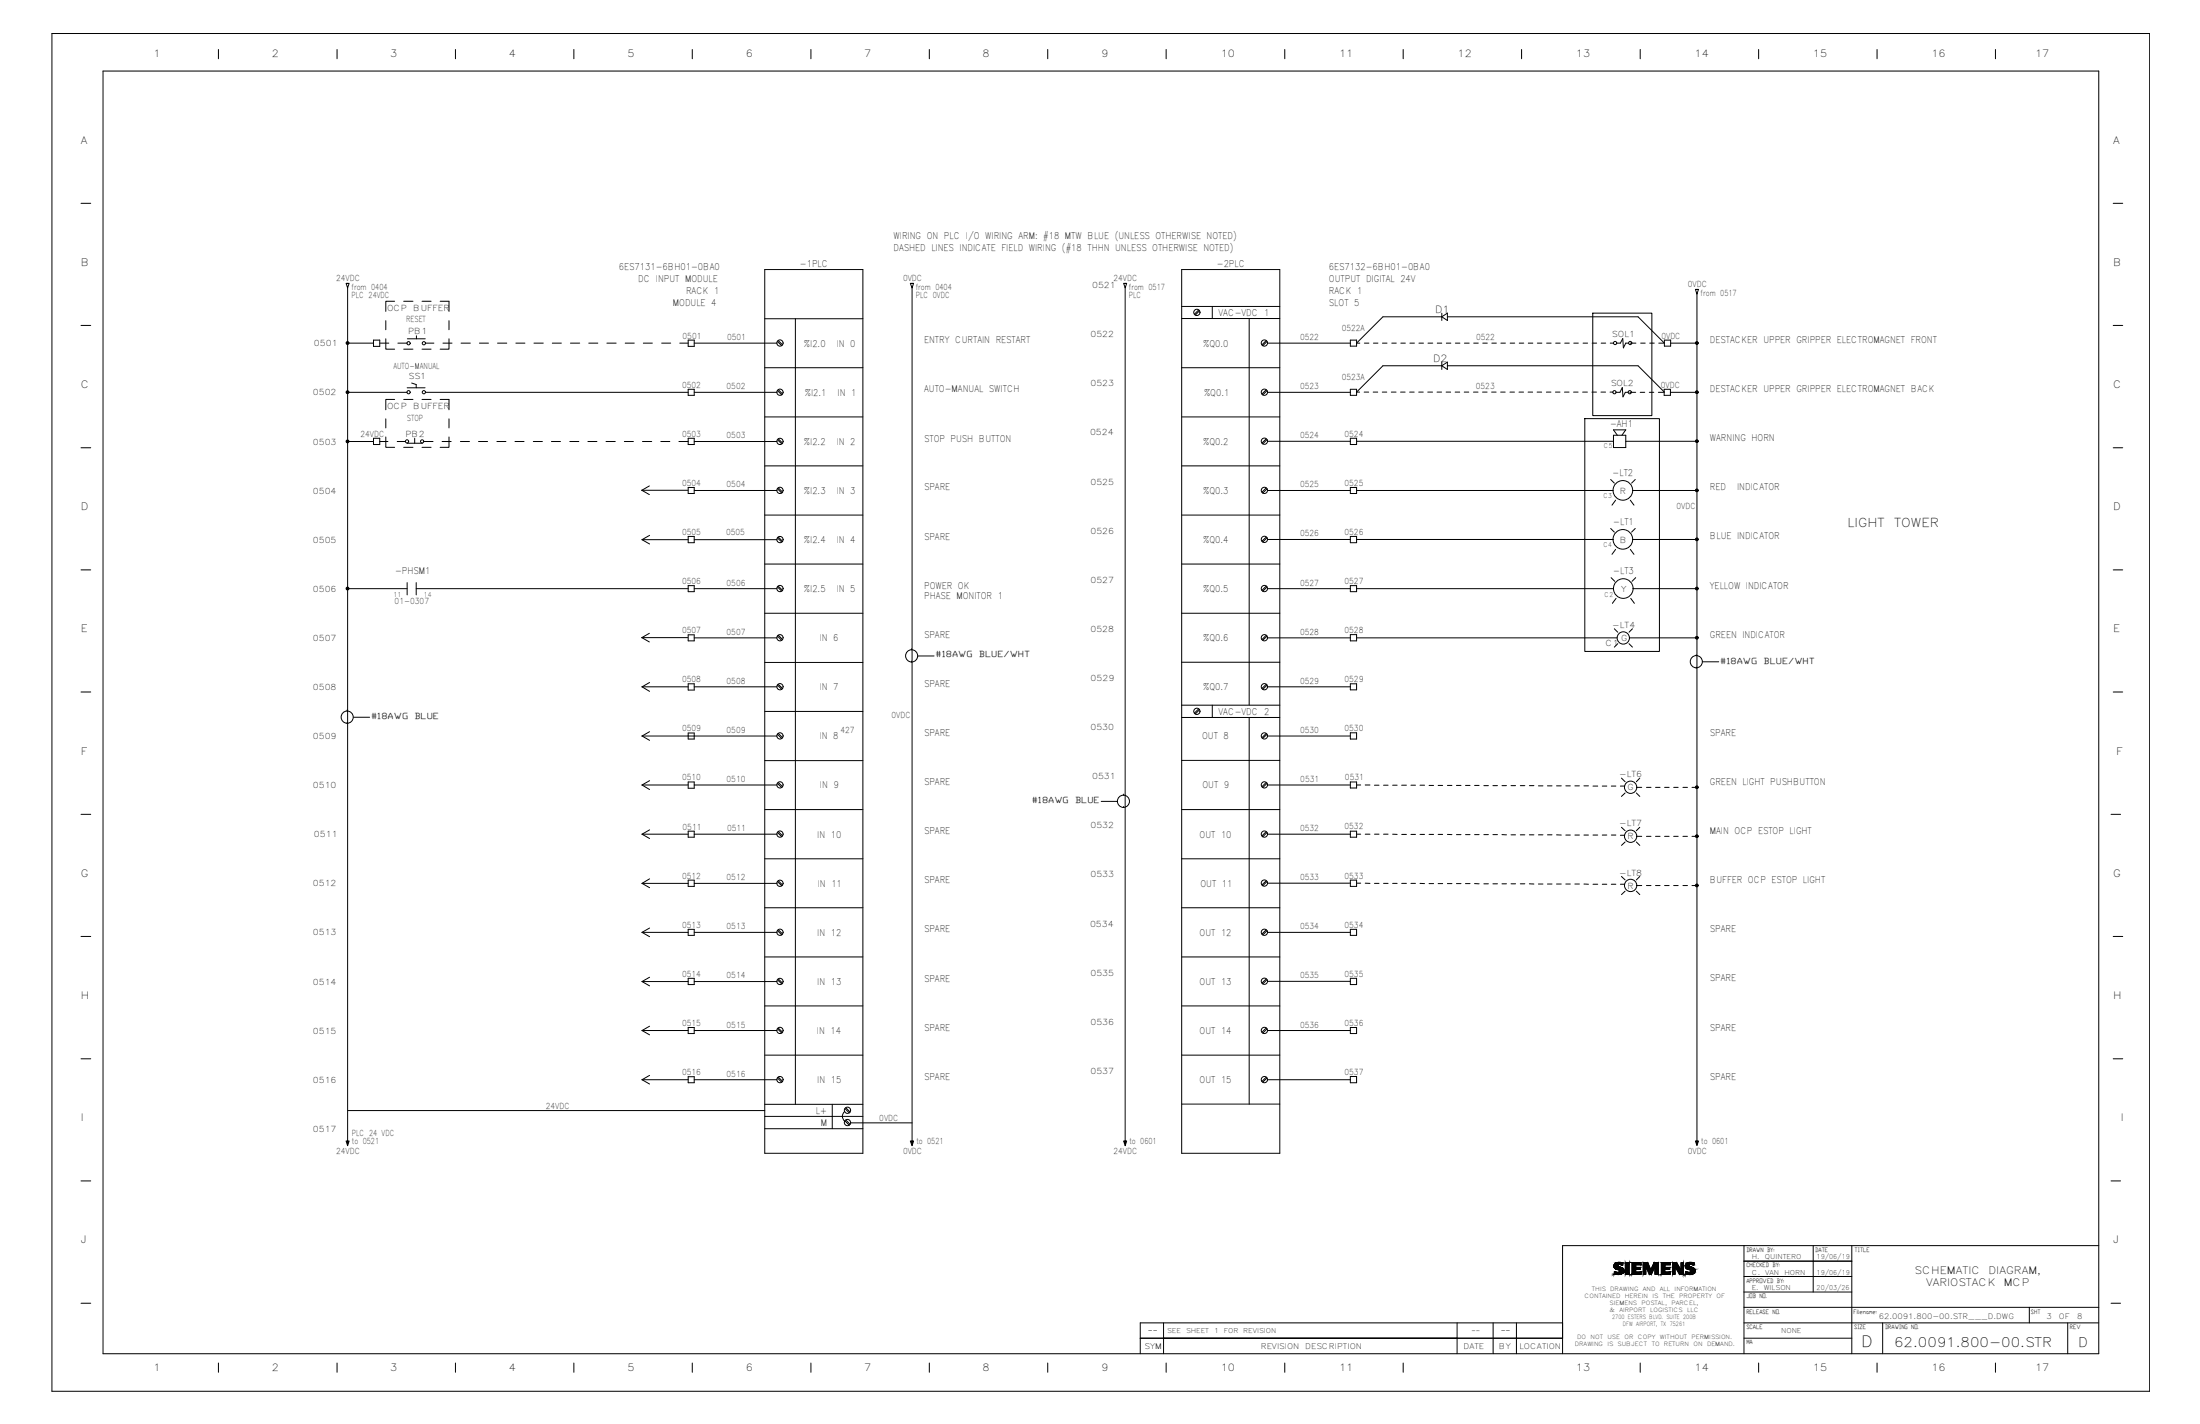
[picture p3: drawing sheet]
<svg xmlns="http://www.w3.org/2000/svg" width="432mm" height="279mm" viewBox="0 0 432 279" stroke-linecap="round" stroke-linejoin="round" font-family="sans-serif">
<!-- layer: SCHEMATIC -->
<g fill="none" stroke="#000" stroke-width=".2">
<path d="M67.9 55.6h.6l-.3 .9zM68.2 56.5v167.4M77.5 59.1h-1.8v2M79.2 59.1h1.9M82.8 59.1h1.8M86.4 59.1h1.7v2M178.7 55.6h.6l-.3 .9zM179 56.5v167.4M220.5 55.6h.6l-.3 .9zM220.8 56.5v167.4M332.8 56.8h.6l-.3 .9zM333.1 57.7v166.2"/>
<path d="M68.2 67.3h5.1M68.2 77h11.7M73.3 66.7h1.2v1.3h-1.2zM74.5 67.3h1.8M75.7 66.5v2h1.8M75.7 62.9v1.8M77.5 78.4h-1.8v2M78.1 67.3h1.8M79.2 68.5h1.9M79.2 78.4h1.9M79.9 76.1h3.5M80 66.5h3.5"/>
<path d="M80.8 75.2l.9 .3v.6M81.7 65.9v.6M82.8 68.5h1.8M82.8 78.4h1.8M83.5 67.3h1.7M83.5 77h51.6M86.4 78.4h1.7v2M86.9 67.3h1.8M88.1 66.5v2h-1.7M88.1 62.9v1.8M90.5 67.3h1.8M94.1 67.3h1.8"/>
<path d="M97.6 67.3h1.9M101.2 67.3h1.8M104.8 67.3h1.8M108.4 67.3h1.8M112 67.3h1.8M115.6 67.3h1.7M119.1 67.3h1.8M122.7 67.3h1.8M126.3 67.3h1.7M129.9 67.3h1.7M133.4 67.3h1.7M135.1 66.7h1.2v1.3h-1.2z"/>
<path d="M135.1 76.4h1.2v1.2h-1.2zM136.3 67.3h16.2M136.3 77h16.2M248.8 67.3h16.2M248.8 77h16.2M265 66.7h1.3v1.2h-1.3zM265 76.4h1.3v1.2h-1.3zM267.7 76.9h.9M267.8 67.3h.9M269.5 76.9h.9M269.6 67.3h.9M271.3 76.9h.9"/>
<path d="M271.3 67.3h.9M273.1 76.9h.9M273.2 67.3h.9M274.9 76.9h.9M274.9 67.3h.9M276.7 76.9h.9M276.7 67.3h.9M278.5 76.9h.8M278.5 67.3h.9M280.2 76.9h1M280.3 67.3h.9M282.1 76.9h.8"/>
<path d="M282.1 67.3h.9M283 62.2h-11.6l-5.1 5.1h.6M283 71.8h-11.6l-5.1 5.1h.6M283 62.2l1.1-.8v1.5zM283 71.8l1.1-.8v1.5zM283 61.4v1.5M283 71v1.5M283.8 76.9h.9M283.9 67.3h.9M284.1 62.2h37.4l5.2 5.1h-1.1M284.1 71.8h37.4l5.2 5.1M285.6 76.9h.9"/>
<path d="M285.7 67.3h.8M287.4 76.9h.9M287.4 67.3h1M289.2 76.9h.9M289.2 67.3h.9M291 76.9h.9M291 67.3h.9M292.8 76.9h.9M292.8 67.3h.9M294.5 76.9h.9M294.6 67.3h.9M296.4 76.9h.9"/>
<path d="M296.4 67.3h.9M298.1 76.9h.9M298.2 67.3h.9M299.9 76.9h.9M300 67.3h.8M301.7 76.9h.9M301.7 67.3h.9M303.5 76.9h.9M303.6 67.3h.8M305.3 76.9h.9M305.3 67.3h.9M307.1 76.9h.9"/>
<path d="M307.1 67.3h.9M308.8 76.9h.9M308.9 67.3h.9M310.6 76.9h1M310.7 67.3h.9M312.4 76.9h.9M312.5 67.3h.9M312.6 61.4h11.6v20.1h-11.6zM314.2 76.9h.9M314.3 67.3h.9M316 76.9h.6M316 67.3h.7"/>
<path d="M317.2 77h.8l.4-1 .1 1.9 .5-.9h.6M317.3 67.3h.7l.5-.9 .1 1.9 .5-1h.6M319.9 77h1.1M320 67.3h1.1M321.9 77h.9M322 67.3h.9M323.7 77h.9M323.8 67.3h.9M325.5 77h1.1M326.6 76.4h1.3v1.2h-1.3zM326.7 66.7h1.2v1.2h-1.2zM327.9 77h5.2"/>
<path d="M327.9 67.3h5.2M68.2 86.6h5.1M73.3 86h1.2v1.2h-1.2zM74.5 86.6h1.6M75.7 85.7v2.1h1.8M75.7 82.2v1.8M78 86.6h1.6M79.2 87.8h1.9M79.9 87h3M81.4 86v1M82.8 87.8h1.8M83.2 86.6h1.8"/>
<path d="M86.8 86.6h1.7M88.1 85.7v2.1h-1.7M88.1 82.2v1.8M90.4 86.6h1.7M93.9 86.6h1.8M97.5 86.6h1.8M101.1 86.6h1.8M104.7 86.6h1.8M108.2 86.6h1.8M111.8 86.6h1.8M115.4 86.6h1.8M118.9 86.6h1.9"/>
<path d="M122.5 86.6h1.8M126 96.2h9M126 96.2l1.5 .8M126.1 86.6h1.8M127.5 95.3l-1.5 .9M129.7 86.6h1.8M133.3 86.6h1.8M135.1 86h1.2v1.2h-1.2zM135.1 95.6h1.2v1.2h-1.2zM136.3 86.6h16.2M136.3 96.2h16.2M248.8 86.6h16.2"/>
<path d="M248.8 96.2h16.2M265 86h1.3v1.2h-1.3zM265 95.6h1.3v1.2h-1.3zM266.3 86.6h50.4M266.3 96.2h50.3M311.1 82.1h14.6v45.7h-14.6zM316.1 94.1l.8 .7M316.7 85.4h2.4v2.4h-2.4zM317.1 98.1l-.7 1M317.4 85.4l-.7-1.1h2.4l-.8 1.1M319.1 86.6h14M320 98.1l.7 1"/>
<path d="M320.5 96.2h12.6M321 94.1l-.8 .7M68.2 115.5h11.7M79.9 114.3v2.4M81.7 115.5h53.4M81.7 114.3v2.4M126 105.9h9.1M126 105.9l1.5 .8M127.5 105l-1.5 .9M135.1 105.3h1.2v1.2h-1.2zM135.1 114.9h1.2v1.2h-1.2zM136.3 115.5h16.2"/>
<path d="M136.3 105.9h16.2M248.8 115.5h16.2M248.8 105.8h16.2M265 105.3h1.3v1.2h-1.3zM265 114.9h1.3v1.2h-1.3zM266.3 115.5h50.4M266.3 105.8h50.4M316.1 103.7l.8 .7M316.2 113.3l.7 .8M317.1 107.8l-.7 1M317.2 117.4l-.7 1M320 107.8l.7 1"/>
<path d="M320.1 117.4l.7 1M320.5 115.5h12.6M320.5 105.8h12.6M321 103.7l-.8 .7M321 113.3l-.7 .8M68.1 139.5h.1M126 125.1h9M126 125.1l1.5 .9M126 134.8h9.1M126 134.8l1.5 .9M127.5 124.3l-1.5 .8M127.5 133.9l-1.5 .9"/>
<path d="M135.1 124.6h1.2v1.1h-1.2zM135.1 134.2h1.2v1.2h-1.2zM136.3 125.2h16.2M136.3 134.8h16.2M178.9 127.5h.1M178.9 129.9h.1M180.1 128.7h3.2M248.8 125.2h16.2M248.8 134.8h16.2M265 124.5h1.3v1.2h-1.3zM265 134.2h1.3v1.2h-1.3zM266.3 125.2h51.1"/>
<path d="M316.9 123.4l.6 .7M317.5 126.3l-.6 .7M319.7 126.3l.7 .7M319.8 125.2h13.3M320.4 123.4l-.7 .7M332.9 128.7h.1M332.9 131.1h.1M334.1 129.9h3.2M68.1 141.9h.1M69.4 140.7h3.1M126 144.4h26.5M126 154h9.1"/>
<path d="M126 154l1.5 .9M126 144.4l1.5 .9M127.5 153.2l-1.5 .8M127.5 143.6l-1.5 .8M135.1 143.8h1.2v1.2h-1.2zM135.1 153.4h1.2v1.3h-1.2zM136.3 154h16.2M216.1 157.2h3.3M220.5 156h.1M220.5 158.4h.1M248.8 144.4h16.2M248.8 154h16.2"/>
<path d="M265 143.8h1.3v1.2h-1.3zM265 153.4h1.3v1.2h-1.3zM266.3 154h.8M268 154h.9M269.8 154.1h.9M271.6 154.1h.8M273.3 154.1h.9M275.1 154.1h.9M276.9 154.1h.9M278.7 154.1h.9M280.5 154.1h.9M282.3 154.1h.9"/>
<path d="M284.1 154.1h.9M285.9 154.1h.9M287.6 154.1h.9M289.4 154.1h.9M291.2 154.1h.9M293 154.1h.9M294.8 154.1h.9M296.6 154.1h.9M298.4 154.1h.9M300.2 154.1h.9M301.9 154.2h.9M303.7 154.2h.9"/>
<path d="M305.5 154.2h.9M307.3 154.2h.9M309.1 154.2h.9M310.9 154.2h.9M312.7 154.2h.9M314.5 154.2h.9M316.3 154.2h.8M318 154.2h.9M318.2 152.7l.8 .7M319 155.6l-.8 .7M321.2 155.6l.6 .7M321.3 154.5h.9"/>
<path d="M321.8 152.7l-.6 .7M323.2 154.5h.8M324.9 154.5h.9M326.7 154.5h.9M328.5 154.5h.9M330.3 154.5h.9M332.1 154.5h1M126 163.7h9.1M126 173.3h9.1M126 163.7l1.5 .8M126 173.3l1.5 .9M127.5 162.8l-1.5 .9"/>
<path d="M127.5 172.4l-1.5 .9M135.1 163.1h1.2v1.2h-1.2zM135.1 172.7h1.2v1.2h-1.2zM136.3 163.7h16.2M136.3 173.3h16.2M248.8 163.7h16.2M248.8 173.3h16.2M265 163.1h1.3v1.2h-1.3zM265 172.7h1.3v1.2h-1.3zM266.3 163.7h.8M266.3 173.3h.8M268 163.7h.9"/>
<path d="M268 173.3h.9M269.8 163.7h.9M269.8 173.3h.9M271.6 163.7h.8M271.6 173.3h.8M273.3 173.3h.9M273.3 163.7h.9M275.1 173.3h.9M275.1 163.7h.9M276.9 173.3h.9M276.9 163.7h.9M278.7 163.7h.9"/>
<path d="M278.7 173.3l.9 .1M280.5 163.7h.9M280.5 173.4h.9M282.3 163.7h.9M282.3 173.4h.9M284.1 163.7l.9 .1M284.1 173.4h.9M285.9 163.8h.9M285.9 173.4h.9M287.6 163.8h.9M287.6 173.4h.9M289.4 163.8h.9"/>
<path d="M289.4 173.4h.9M291.2 163.8h.9M291.2 173.4h.9M293 163.8h.9M293 173.4h.9M294.8 163.8h.9M294.8 173.4h.9M296.6 163.8h.9M296.6 173.4h.9M298.4 163.8h.9M298.4 173.4h.9M300.2 163.8h.9"/>
<path d="M300.2 173.4l.9 .1M301.9 163.8h.9M301.9 173.5h.9M303.7 163.8h.9M303.7 173.5h.9M305.5 163.8h.9M305.5 173.5h.9M307.3 163.8h.9M307.3 173.5h.9M309.1 163.8h.9M309.1 173.5h.9M310.9 163.8h.9"/>
<path d="M310.9 173.5h.9M312.7 163.8h.9M312.7 173.5h.9M314.5 163.8h.9M314.5 173.5h.9M316.3 163.8h.8M316.3 173.5h.8M318 163.9h.9M318 173.5h.9M318.2 162.3l.8 .7M318.2 172l.8 .6M319 165.2l-.8 .7"/>
<path d="M319 174.9l-.8 .6M321.2 165.2l.6 .7M321.2 174.9l.6 .6M321.3 164.1h.9M321.3 173.8h.9M321.8 162.3l-.6 .7M321.8 172l-.6 .6M323.2 164.1h.8M323.2 173.8h.8M324.9 164.1h.9M324.9 173.8h.9M326.7 164.1h.9"/>
<path d="M326.7 173.8h.9M328.5 164.1h.9M328.5 173.8h.9M330.3 164.1h.9M330.3 173.8h.9M332.1 164.1h1M332.1 173.8h1M126 182.9h9.1M126 192.6h9.1M126 182.9l1.5 .9M126 192.6l1.5 .8M127.5 182.1l-1.5 .8"/>
<path d="M127.5 191.7l-1.5 .9M135.1 182.3h1.2v1.2h-1.2zM135.1 192h1.2v1.2h-1.2zM136.3 182.9h16.2M136.3 192.6h16.2M248.8 182.9h16.2M248.8 192.5h16.2M265 182.3h1.3v1.2h-1.3zM265 192h1.3v1.2h-1.3zM68.2 217.9h81.9M126 202.2h9.1M126 211.9h9.1"/>
<path d="M126 202.2l1.5 .8M126 211.9l1.5 .8M127.5 201.4l-1.5 .8M127.5 211l-1.5 .9M135.1 201.6h1.2v1.2h-1.2zM135.1 211.3h1.2v1.1h-1.2zM136.3 202.2h16.2M136.3 211.9h16.2M248.8 202.2h16.2M248.8 211.9h16.2M265 201.6h1.3v1.2h-1.3zM265 211.2h1.3v1.2h-1.3z"/>
<path d="M67.9 223.9h.6l-.3 .9zM68.1 224h.3l-.2 .4zM166.9 220.3h12.1M178.7 223.9h.6l-.3 .9zM178.8 224h.3l-.1 .4zM220.5 223.9h.6l-.3 .9zM220.7 224h.3l-.2 .4zM332.8 223.9h.6l-.3 .9zM332.9 224h.3l-.1 .4z"/>
<circle cx="68.2" cy="67.3" r=".28"/>
<circle cx="68.2" cy="77" r=".28"/>
<circle cx="68.2" cy="67.3" r=".19"/>
<circle cx="68.2" cy="77" r=".19"/>
<circle cx="68.2" cy="67.3" r=".11"/>
<circle cx="68.2" cy="77" r=".11"/>
<circle cx="80.2" cy="67.3" r=".32"/>
<circle cx="80.2" cy="77" r=".32"/>
<circle cx="83.2" cy="77" r=".32"/>
<circle cx="83.2" cy="67.3" r=".32"/>
<circle cx="316.9" cy="77" r=".32"/>
<circle cx="317" cy="67.3" r=".32"/>
<circle cx="319.9" cy="77" r=".32"/>
<circle cx="320" cy="67.3" r=".32"/>
<circle cx="333" cy="67.3" r=".28"/>
<circle cx="333" cy="77" r=".28"/>
<circle cx="333" cy="67.3" r=".19"/>
<circle cx="333" cy="77" r=".19"/>
<circle cx="333" cy="67.3" r=".11"/>
<circle cx="333" cy="77" r=".11"/>
<circle cx="68.2" cy="86.6" r=".28"/>
<circle cx="68.2" cy="86.6" r=".19"/>
<circle cx="68.2" cy="86.6" r=".11"/>
<circle cx="79.9" cy="86.6" r=".32"/>
<circle cx="82.9" cy="86.6" r=".32"/>
<circle cx="318.5" cy="96.2" r="1.93"/>
<circle cx="333" cy="86.6" r=".28"/>
<circle cx="333" cy="96.2" r=".28"/>
<circle cx="333" cy="86.6" r=".19"/>
<circle cx="333" cy="96.2" r=".19"/>
<circle cx="333" cy="96.2" r=".11"/>
<circle cx="333" cy="86.6" r=".11"/>
<circle cx="68.2" cy="115.5" r=".28"/>
<circle cx="68.2" cy="115.5" r=".19"/>
<circle cx="68.2" cy="115.5" r=".11"/>
<circle cx="318.5" cy="105.8" r="1.93"/>
<circle cx="318.6" cy="115.5" r="1.93"/>
<circle cx="333" cy="115.5" r=".28"/>
<circle cx="333" cy="105.8" r=".28"/>
<circle cx="333" cy="105.8" r=".19"/>
<circle cx="333" cy="115.5" r=".19"/>
<circle cx="333" cy="105.8" r=".11"/>
<circle cx="333" cy="115.5" r=".11"/>
<circle cx="178.9" cy="128.7" r="1.19"/>
<circle cx="318.6" cy="125.2" r="1.21"/>
<circle cx="332.9" cy="129.8" r="1.19"/>
<circle cx="333" cy="125.1" r=".28"/>
<circle cx="333" cy="125.1" r=".19"/>
<circle cx="333" cy="125.1" r=".11"/>
<circle cx="68.1" cy="140.7" r="1.19"/>
<circle cx="220.5" cy="157.2" r="1.19"/>
<circle cx="320" cy="154.5" r="1.21"/>
<circle cx="333" cy="154.5" r=".28"/>
<circle cx="333" cy="154.5" r=".19"/>
<circle cx="333" cy="154.5" r=".11"/>
<circle cx="320" cy="164.1" r="1.21"/>
<circle cx="320" cy="173.7" r="1.21"/>
<circle cx="333" cy="173.7" r=".28"/>
<circle cx="333" cy="164.1" r=".28"/>
<circle cx="333" cy="164.1" r=".19"/>
<circle cx="333" cy="173.7" r=".19"/>
<circle cx="333" cy="164.1" r=".11"/>
<circle cx="333" cy="173.7" r=".11"/>
</g>
<!-- layer: SYMS -->
<g fill="none" stroke="#000" stroke-width=".2">
<path d="M150.1 52.9h19.3v173.4h-19.3zM231.9 52.9h19.3v173.4h-19.3zM150.1 72.2h19.3M150.1 62.5h19.3M152.6 67l.8 .8M152.6 76.6l.8 .9M152.8 66.9l.8 .8M152.8 76.5l.8 .8M156.1 62.5v154.2M231.9 72.2h19.3M231.9 62.5h19.3M231.9 60.1h19.3"/>
<path d="M235.3 60.8l-.9 .9M235.4 61l-.8 .8M237.9 60.1v2.4M245.2 62.5v75.9M248.5 66.8l-.8 .9M248.5 76.5l-.8 .8M248.7 67l-.9 .8M248.7 76.6l-.9 .9M150.1 81.8h19.3M150.1 91.4h19.3M152.6 86.3l.8 .8M152.6 95.9l.8 .8"/>
<path d="M152.8 86.1l.8 .9M152.8 95.7l.8 .9M231.9 81.8h19.3M231.9 91.4h19.3M248.5 86.1l-.8 .8M248.5 95.7l-.8 .9M248.7 86.2l-.9 .9M248.7 95.9l-.9 .8M150.1 101.1h19.3M150.1 110.7h19.3M152.6 105.6l.8 .8M152.6 115.2l.8 .8"/>
<path d="M152.8 105.4l.8 .8M152.8 115l.8 .8M231.9 101.1h19.3M231.9 110.7h19.3M248.5 105.4l-.8 .8M248.5 115l-.8 .8M248.7 105.5l-.9 .9M248.7 115.2l-.9 .8M150.1 120.3h19.3M150.1 130h19.3M150.1 139.6h19.3M152.6 124.8l.8 .9"/>
<path d="M152.6 134.4l.8 .9M152.8 124.6l.8 .9M152.8 134.3l.8 .8M231.9 120.3h19.3M231.9 129.9h19.3M231.9 138.4h19.3M235.3 139.1l-.9 .8M235.4 139.2l-.8 .9M237.9 138.4v2.4M248.5 124.6l-.8 .9M248.5 134.3l-.8 .8M248.7 124.8l-.9 .8"/>
<path d="M248.7 134.4l-.9 .9M150.1 149.2h19.3M150.1 158.8h19.3M152.6 144.1l.8 .8M152.6 153.7l.8 .8M152.8 143.9l.8 .9M152.8 153.6l.8 .8M231.9 149.2h19.3M231.9 158.8h19.3M231.9 140.8h19.3M245.2 140.8v75.8M248.5 143.9l-.8 .9"/>
<path d="M248.5 153.5l-.8 .9M248.7 144.1l-.9 .8M248.7 153.7l-.9 .8M150.1 168.5h19.3M150.1 178.1h19.3M152.6 163.3l.8 .9M152.6 173l.8 .8M152.8 163.2l.8 .8M152.8 172.8l.8 .9M231.9 168.5h19.3M231.9 178.1h19.3M248.5 163.2l-.8 .8"/>
<path d="M248.5 172.8l-.8 .8M248.7 163.3l-.9 .9M248.7 172.9l-.9 .9M150.1 187.8h19.3M150.1 197.4h19.3M152.6 182.6l.8 .8M152.6 192.2l.8 .9M152.8 182.4l.8 .9M152.8 192.1l.8 .8M231.9 187.8h19.3M231.9 197.4h19.3M248.5 182.4l-.8 .9"/>
<path d="M248.5 192.1l-.8 .8M248.7 182.6l-.9 .8M248.7 192.2l-.9 .9M150.1 207h19.3M150.1 216.7h19.3M150.1 219h19.3M152.6 201.9l.8 .8M152.6 211.5l.8 .9M152.8 201.7l.8 .8M152.8 211.3l.8 .9M163.4 216.7v4.8M165.8 218.1a1.21 1.21 0 0 0 0 1.9"/>
<path d="M165.8 217.5l.9 .9M165.8 219.9l.9 .9M166 217.4l.9 .8M166 219.8l.9 .8M231.9 207h19.3M231.9 216.6h19.3M248.5 201.7l-.8 .8M248.5 211.3l-.8 .9M248.7 201.9l-.9 .8M248.7 211.5l-.9 .8M150.1 221.5h19.3"/>
<circle cx="153.1" cy="77" r=".61"/>
<circle cx="153.1" cy="67.3" r=".61"/>
<circle cx="234.9" cy="61.3" r=".61"/>
<circle cx="248.2" cy="67.3" r=".61"/>
<circle cx="248.2" cy="77" r=".61"/>
<circle cx="153.1" cy="86.6" r=".61"/>
<circle cx="153.1" cy="96.2" r=".61"/>
<circle cx="248.2" cy="96.2" r=".61"/>
<circle cx="248.2" cy="86.6" r=".61"/>
<circle cx="153.1" cy="115.5" r=".61"/>
<circle cx="153.1" cy="105.9" r=".61"/>
<circle cx="248.2" cy="115.5" r=".61"/>
<circle cx="248.2" cy="105.8" r=".61"/>
<circle cx="153.1" cy="134.7" r=".61"/>
<circle cx="153.1" cy="125.1" r=".61"/>
<circle cx="234.9" cy="139.6" r=".61"/>
<circle cx="248.2" cy="125.1" r=".61"/>
<circle cx="248.2" cy="134.7" r=".61"/>
<circle cx="153.1" cy="144.4" r=".61"/>
<circle cx="153.1" cy="154" r=".61"/>
<circle cx="248.2" cy="144.4" r=".61"/>
<circle cx="248.2" cy="154" r=".61"/>
<circle cx="153.1" cy="173.3" r=".61"/>
<circle cx="153.1" cy="163.7" r=".61"/>
<circle cx="248.2" cy="163.7" r=".61"/>
<circle cx="248.2" cy="173.3" r=".61"/>
<circle cx="153.1" cy="192.6" r=".61"/>
<circle cx="153.1" cy="182.9" r=".61"/>
<circle cx="248.2" cy="182.9" r=".61"/>
<circle cx="248.2" cy="192.5" r=".61"/>
<circle cx="153.1" cy="202.2" r=".61"/>
<circle cx="153.1" cy="211.8" r=".61"/>
<circle cx="166.3" cy="217.8" r=".61"/>
<circle cx="248.2" cy="211.8" r=".61"/>
<circle cx="248.2" cy="202.2" r=".61"/>
<circle cx="166.3" cy="220.3" r=".61"/>
</g>
<!-- layer: TITTLE BLOCK FORMAT -->
<g fill="none" stroke="#000" stroke-width=".2">
<path d="M10.2 6.6h411.7v266.4h-411.7zM20.2 13.9h391.7v251.7h-391.7zM42.9 9.7v1.8M66.2 9.7v1.8M89.4 9.7v1.8M112.6 9.7v1.8M135.9 9.7v1.8M159.2 9.7v1.8M182.4 9.7v1.8M205.6 9.7v1.8M228.9 9.7v1.8M252.2 9.7v1.8"/>
<path d="M275.4 9.7v1.8M298.6 9.7v1.8M321.9 9.7v1.8M345.2 9.7v1.8M368.4 9.7v1.8M391.7 9.7v1.8M15.9 39.9h1.9M414.8 39.9h1.8M15.9 63.9h1.9M414.8 63.9h1.8M15.9 87.9h1.9M414.8 87.9h1.8"/>
<path d="M15.9 111.8h1.9M414.8 111.8h1.8M15.9 135.8h1.9M414.8 135.8h1.8M15.9 159.8h1.9M414.3 159.8h1.9M15.9 183.7h1.9M414.8 183.7h1.8M15.9 207.7h1.9M414.8 207.7h1.8M15.9 231.7h1.9M414.3 231.7h1.9"/>
<path d="M15.9 255.7h1.9M316.9 248.1a1.51 1.51 0 0 1 1.6-.3v.4l-.3-.1a.38 .38 0 0 0-.4 0 .38 .38 0 0 0-.3 .3l.8 .4a.66 .66 0 0 1 .4 .8 .66 .66 0 0 1-.8 .4h-1v-.5l.7 .2a.24 .24 0 0 0 .4-.1 .24 .24 0 0 0-.2-.4l-.4-.1a.69 .69 0 0 1-.5-1zM319 247.7h.8v2.3h-.8zM320.3 247.7h1.8v.5h-1.1v.5h1v.4h-1v.5h1.1v.4h-1.8zM322.5 247.7h.9l.6 1.4 .6-1.4h.9v2.3h-.7v-1.5l-.7 1.5h-.4l-.7-1.5v1.5h-.5zM326.1 247.7h1.8v.5h-1.1v.5h.9v.4h-.9v.5h1.1v.4h-1.8zM328.3 247.7h.8l.8 1.5v-1.5h.5v2.3h-.8l-.8-1.4v1.4h-.5zM330.9 248a1.49 1.49 0 0 1 1.6-.2v.4a.84 .84 0 0 0-1 .1v.1l.6 .3a.72 .72 0 0 1 .6 .9 .72 .72 0 0 1-.9 .5l-1-.1v-.5h.1a.9 .9 0 0 0 1.1-.1l-.8-.5a.63 .63 0 0 1-.3-.9zM342.3 247.5h21.2M342.3 250.5h21.2M342.3 244.4v21.2M342.3 259.6h69.6"/>
<path d="M342.3 256.5h69.6M342.3 253.5h21.2M355.9 244.4v9.1M363.5 244.4v21.2M369.5 259.6v6M398.3 256.5v3.1M405.8 259.6v6M411.9 244.4h-105.2v21.2M414.3 255.7h1.9M42.9 267.4v1.9M66.2 267.4v1.9M89.4 267.4v1.9"/>
<path d="M112.6 267.4v1.9M135.9 267.4v1.9M159.2 267.4v1.9M182.4 267.4v1.9M205.6 267.4v1.9M228.4 262.6v3M228.9 267.4v1.9M252.2 267.4v1.9M275.4 267.4v1.9M286 262.6v3M293.1 262.6v3M297.6 262.6v3"/>
<path d="M306.7 262.6h-82.9v3M321.9 267.4v1.9M342.3 262.6h21.2M345.2 267.4v1.9M368.4 267.4v1.9M391.7 267.4v1.9"/>
</g>
<g fill="#000" stroke="#000" stroke-width=".2">
<path d="M316.9 249.5v.5zM316.9 249.5l.2 .1-.2 .4zM317.1 249.6l-.2 .4zM316.9 250l.3-.4 .2 .1zM316.9 248.2l.8-.1zM317.8 249.6l.8 .1zM317.9 249.6h.8zM318 249.5l.7 .1zM318 248.1h.2zM317.6 247.7h.6zM318.2 248.1l.2 .1zM318.5 247.8l-.1 .4z"/>
<path d="M317.7 249.6l.9 .1zM319 247.7l.4 1.2-.4 1.1zM320.3 247.7l.7 .5-.7 1.8zM321 249.1v.5l-.7 .4zM323 248.5v1.5h-.5zM323 248.5l1 .6-.3 .9zM323.4 247.7l.6 1.4-1-.6zM324 249.1l.1 .9h-.4zM324 249.1l.8-.6-.7 1.5zM324.8 248.5l.7 1.5h-.7zM325.5 247.7v2.3l-.7-1.5zM326.8 249.1v.5l-.7 .4z"/>
<path d="M326.8 248.2l1.1-.5v.5zM328.8 248.6v1.4h-.5zM329.9 249.2l.5 .8h-.8zM330.8 249.5h.1l-.1 .5zM330.9 249.5l-.1 .5zM331 249.6h.2l-.4 .4zM331.2 249.6l-.4 .4zM330.8 250l.4-.4 .2 .1zM330.8 248.2l.9-.1zM331.8 249.6l.8 .1zM331.9 249.6h.7zM331.6 247.7h.5z"/>
<path d="M332 248.1h.2zM332.2 248.1l.2 .1zM332.5 247.8l-.1 .4z"/>
<path d="M316.8 248.3h.7zM316.8 248.3h.7zM316.8 248.3h.7zM316.8 248.3h.7zM316.8 248.4h.7z"/>
<path d="M316.8 248.2l.7 .1zM316.8 248.3h.7zM316.8 248.3h.7z"/>
<path d="M316.9 248.2h.6zM316.9 248.2l.7-.1zM316.9 248.2l.7-.1z"/>
<path d="M316.9 250l1.6-.2zM316.9 250l1.6-.2z"/>
<path d="M316.9 250l1.7-.3h-1zM317.6 249.7h1z"/>
<path d="M316.9 248.6l1.3 .1zM316.9 248.7h1.3zM316.9 248.7l1.4 .1zM316.9 248.7l1.4 .1zM316.9 248.8h1.4zM316.9 248.8h1.4zM317 248.8h1.4zM317 248.8h1.4zM317 248.8l1.5 .1z"/>
<path d="M316.8 248.6l1.4 .1zM316.8 248.6l.9-.1 .5 .2zM316.8 248.5v.1l.9-.1zM316.8 248.5h.9zM316.8 248.4h.8zM316.8 248.4h.8zM316.8 248.4h.7zM316.8 248.4h.7z"/>
<path d="M316.9 248.2l.8-.1zM316.9 248.2l.8-.1z"/>
<path d="M316.9 248.1h.8zM316.9 248.1h.8z"/>
<path d="M316.9 248l1 .1zM316.9 248.1h1zM317.7 248.1h.2z"/>
<path d="M316.9 248l1 .1zM316.9 248l1 .1zM316.9 248l1 .1z"/>
<path d="M317 248.8l1.5 .1zM317.1 248.9h1.4zM317.1 248.9h1.4zM317.1 248.9h1.4zM317.1 248.9l1.4 .1zM317.1 248.9l1.4 .1zM317.2 249h1.4zM317.2 249h1.4zM317.3 249l1.3 .1z"/>
<path d="M317.1 250h.9zM317.1 250h.9zM317.3 250h.7z"/>
<path d="M317.1 247.9l1.1 .2zM317.1 247.8l1.3 .4zM317.1 247.8l1.3 .4zM317.2 247.8h1.3l-.1 .4z"/>
<path d="M317.2 247.8h1.3zM317.3 247.8h1.2zM317.3 247.8l1-.1zM317.4 247.7h.9zM317.4 247.7h.8zM317.5 247.7h.7z"/>
<path d="M317.3 249l1.3 .1zM317.4 249.1h1.2l-.8 .1zM317.8 249.2l.8-.1z"/>
<path d="M316.9 250l.6-.3zM316.9 250l.7-.3z"/>
<path d="M317.5 250.1l.4-.1zM317.6 250.1l.3-.1zM317.7 250.1l.2-.1z"/>
<path d="M317.4 250h.5zM317.3 250h.6z"/>
<path d="M316.8 248.2h.7zM316.8 248.2h.7zM316.8 248.2h.7zM316.8 248.2h.7z"/>
<path d="M317.6 249.7h1zM317.7 249.7h.9z"/>
<path d="M317.8 249.6l.8 .1zM317.9 249.6h.8z"/>
<path d="M317.9 249.3h.8zM317.9 249.3h.8zM318 249.3h.7z"/>
<path d="M317.8 249.2l.9 .1zM317.8 249.2l.9 .1zM317.8 249.2h.9z"/>
<path d="M316.9 248l1.1 .1zM316.9 248l1.1 .1z"/>
<path d="M318 249.5l.7 .1zM318 249.5h.7zM318 249.5h.7zM318 249.5l.7-.1zM318 249.4h.7zM318 249.4h.7zM318 249.4h.7zM318 249.4h.7zM318 249.4h.7zM318 249.4l.7-.1zM318 249.3h.7zM318 249.3h.7z"/>
<path d="M317 247.9l1.2 .2zM317 247.9l1.2 .2z"/>
<path d="M317.6 247.7h.4zM317.6 247.7h.3zM317.6 247.7h.2z"/>
<path d="M316.9 250l1.4-.1zM316.9 250h1.3zM316.9 250h1.3zM316.9 250h1.3zM316.9 250h1.2zM317.1 250h1z"/>
<path d="M316.9 250l1.6-.2zM316.9 250l1.5-.1z"/>
<path d="M316.9 250l1.7-.3zM316.9 250l1.6-.3z"/>
<path d="M317.8 249.2l.9-.1zM317.8 249.2l.9-.1z"/>
<path d="M319.4 248.9l-.4 1.1h.8zM319.8 247.7v2.3l-.4-1.1zM319 247.7l.4 1.2 .4-1.2z"/>
<path d="M320.3 250l.7-.4h1.1zM320.3 250h1.8v-.4z"/>
<path d="M321 248.7h1l-1 .4zM321 249.1h1v-.4z"/>
<path d="M321 248.2v.5l-.7 1.3zM321 248.7l-.7 1.3 .7-.9z"/>
<path d="M320.3 247.7l1.8 .5v-.5zM320.3 247.7l1.8 .5h-1.1z"/>
<path d="M322.5 247.7v2.3l.5-1.5zM322.5 247.7h.9l-.4 .8z"/>
<path d="M324.6 247.7l-.6 1.4 .8-.6zM324.6 247.7h.9l-.7 .8z"/>
<path d="M326.1 247.7v2.3l.7-1.8zM326.1 247.7h1.8l-1.1 .5z"/>
<path d="M326.1 250l.7-.4h1.1zM326.1 250h1.8v-.4z"/>
<path d="M326.8 248.7h.9l-.9 .4zM326.8 249.1h.9v-.4z"/>
<path d="M326.8 248.2v.5l-.7 1.3zM326.8 248.7l-.7 1.3 .7-.9z"/>
<path d="M328.3 247.7l.5 .9-.5 1.4zM328.3 247.7l.5 .9 .3-.9z"/>
<path d="M328.8 248.6l.8 1.4 .3-.8zM329.1 247.7l.8 1.5-1.1-.6z"/>
<path d="M330.4 247.7v2.3l-.5-.8zM329.9 247.7v1.5l.5-1.5z"/>
<path d="M330.8 248.3h.7zM330.8 248.3h.7zM330.8 248.3h.7zM330.8 248.3h.7zM330.8 248.4h.7zM330.8 248.4h.7zM330.8 248.4h.8zM330.8 248.4h.8zM330.8 248.5h.8z"/>
<path d="M330.8 250l.8-.3zM331.4 249.7h.2z"/>
<path d="M330.8 248.6l1.3 .1zM330.8 248.6l1.3 .1z"/>
<path d="M330.8 248.5l1.3 .2zM330.8 248.5h.9l.4 .2zM330.8 248.5h.9z"/>
<path d="M330.8 248.2l.7 .1zM330.8 248.3h.7zM330.8 248.3h.7z"/>
<path d="M330.8 248.2h.7zM330.8 248.2l.8-.1zM330.8 248.2l.8-.1zM330.8 248.2l.8-.1z"/>
<path d="M330.9 248.1h.8zM330.9 248.1h.9z"/>
<path d="M330.9 248l.9 .1zM330.9 248l.9 .1zM330.9 248.1h.9z"/>
<path d="M330.9 248.8h1.4zM330.9 248.8h1.4zM330.9 248.7l1.4 .1zM330.9 248.7l1.4 .1zM330.9 248.7h1.2zM330.8 248.6l1.3 .1z"/>
<path d="M330.9 248.8h1.5zM330.9 248.8h1.5zM330.9 248.8h1.5z"/>
<path d="M331 250h1zM331.2 250h.8zM331.2 250h.8zM331.2 250h.7zM331.4 250h.5z"/>
<path d="M331 248.9h1.5zM331.1 248.9h1.4zM331.2 248.9l1.4 .1zM331.2 248.9l1.4 .1zM331.2 249h1.4zM331.2 249h1.4zM331.2 249l1.4 .1z"/>
<path d="M331.1 247.9l1.1 .2zM331.1 247.8l1.1 .3z"/>
<path d="M331.2 247.8h1.3zM331.3 247.8h1.2zM331.3 247.8l1-.1zM331.4 247.7h.9z"/>
<path d="M331.4 250l.1 .1zM331.4 250l.2 .1zM331.4 250l.4 .1z"/>
<path d="M330.8 248.2h.7zM330.8 248.2h.7z"/>
<path d="M330.8 250l.8-.3h1zM330.8 250l1.8-.3z"/>
<path d="M331.6 249.7h1zM331.7 249.7h.9z"/>
<path d="M331.5 247.7h.6zM331.5 247.7h.8z"/>
<path d="M330.8 248.2l.9-.1zM330.8 248.2l.9-.1z"/>
<path d="M331.8 249.6l.8 .1zM331.7 249.6l.9 .1z"/>
<path d="M331.3 249.1l.5 .1 .8-.1zM331.2 249l1.4 .1z"/>
<path d="M330.9 248l1 .1zM330.9 248l1 .1z"/>
<path d="M331.8 249.2h.9zM331.8 249.2h.9z"/>
<path d="M331.9 249.6h.7zM332 249.5l.6 .1z"/>
<path d="M330.9 248l1.1 .1zM331 247.9l1 .2z"/>
<path d="M332 249.5h.7zM332 249.5h.7zM332 249.5h.7z"/>
<path d="M331.9 249.3l.8 .1zM331.9 249.3l.8 .1zM331.9 249.3h.8zM331.9 249.3h.8zM331.9 249.3h.8z"/>
<path d="M331.6 247.7h.4zM331.6 247.7h.3zM331.6 247.7h.2z"/>
<path d="M331 247.9l1.2 .2zM331 247.9l1.2 .2z"/>
<path d="M331.2 247.8l1.2 .4zM331.2 247.8h1.3l-.1 .4z"/>
<path d="M330.8 250l1.5-.1zM330.8 250h1.5zM330.8 250h1.4zM330.9 250h1.3zM330.9 250h1.1zM331 250h1z"/>
<path d="M331 248.8h1.4zM331 248.8l1.5 .1zM331 248.8l1.5 .1zM331 248.9h1.5z"/>
<path d="M330.8 250l1.7-.2zM330.8 250l1.6-.1z"/>
<path d="M330.8 250l1.8-.3zM330.8 250l1.7-.2z"/>
<path d="M330.8 250l1.8-.3zM330.8 250l1.8-.3z"/>
<path d="M331.8 249.2l.8-.1zM331.8 249.2l.8-.1z"/>
<path d="M331.8 249.2h.9zM331.8 249.2h.9z"/>
<path d="M332 249.5h.7zM332 249.4l.7 .1z"/>
<path d="M332 249.4h.7zM332 249.4h.7zM332 249.4h.7zM332 249.4h.7zM332 249.4h.7zM332 249.4l.7 .1z"/>
</g>
<!-- layer: REVISION -->
<path d="M223.8 259.6h82.9v3h-82.9zM228.4 259.6v3M286 259.6v3M293.1 259.6v3M297.6 259.6v3" fill="none" stroke="#000" stroke-width=".2"/>
<text font-size="3.1" x="365.3" y="264.3">D</text>
<g font-size="2.6">
<text x="371.8" y="264.3">62.0091.800-00.STR</text>
<text x="407.9" y="264.3">D</text>
</g>
<g font-size="2.4">
<text x="362.6" y="103.5">LIGHT</text>
<text x="371.7" y="103.5">TOWER</text>
</g>
<g font-size="2">
<text x="30.1" y="11.2">1</text>
<text x="53.4" y="11.2">2</text>
<text x="76.6" y="11.2">3</text>
<text x="99.9" y="11.2">4</text>
<text x="123.1" y="11.2">5</text>
<text x="146.4" y="11.2">6</text>
<text x="169.6" y="11.2">7</text>
<text x="192.9" y="11.2">8</text>
<text x="216.1" y="11.2">9</text>
<text x="239.6" y="11.2">10</text>
<text x="262.8" y="11.2">11</text>
<text x="286.1" y="11.2">12</text>
<text x="309.3" y="11.2">13</text>
<text x="332.6" y="11.2">14</text>
<text x="355.8" y="11.2">15</text>
<text x="379.1" y="11.2">16</text>
<text x="399.4" y="11.2">17</text>
<text x="15.9" y="28.2">A</text>
<text x="414.7" y="28.2">A</text>
<text x="15.9" y="52.1">B</text>
<text x="414.7" y="52.1">B</text>
<text x="15.9" y="76.1">C</text>
<text x="414.7" y="76.1">C</text>
<text x="15.9" y="100.1">D</text>
<text x="414.7" y="100.1">D</text>
<text x="15.9" y="124.1">E</text>
<text x="414.7" y="124.1">E</text>
<text x="15.9" y="148.1">F</text>
<text x="415.3" y="148.1">F</text>
<text x="15.9" y="172">G</text>
<text x="414.7" y="172">G</text>
<text x="15.9" y="196">H</text>
<text x="414.7" y="196">H</text>
<text x="15.9" y="220">I</text>
<text x="416.2" y="220">I</text>
<text x="15.9" y="244">J</text>
<text x="414.7" y="244">J</text>
<text x="375.8" y="250">SCHEMATIC</text>
<text x="390.3" y="250">DIAGRAM,</text>
<text x="378" y="252.4">VARIOSTACK</text>
<text x="393.3" y="252.4">MCP</text>
<text x="30.1" y="268.9">1</text>
<text x="53.4" y="268.9">2</text>
<text x="76.6" y="268.9">3</text>
<text x="99.9" y="268.9">4</text>
<text x="123.1" y="268.9">5</text>
<text x="146.4" y="268.9">6</text>
<text x="169.6" y="268.9">7</text>
<text x="192.9" y="268.9">8</text>
<text x="216.1" y="268.9">9</text>
<text x="239.6" y="268.9">10</text>
<text x="262.8" y="268.9">11</text>
<text x="309.3" y="268.9">13</text>
<text x="332.6" y="268.9">14</text>
<text x="355.8" y="268.9">15</text>
<text x="379.1" y="268.9">16</text>
<text x="399.4" y="268.9">17</text>
</g>
<g font-size="1.9">
<text x="281.7" y="61.5">D1</text>
<text x="281.3" y="71">D2</text>
</g>
<g font-size="1.8">
<text x="175.4" y="46.9">WIRING ON PLC I/O WIRING ARM: #18 MTW BLUE (UNLESS OTHERWISE NOTED)</text>
<text x="121.5" y="52.9">6ES7131-6BH01-0BA0</text>
<text x="157" y="52.3">-1PLC</text>
<text x="175.4" y="49.3">DASHED LINES INDICATE FIELD WIRING (#18 THHN UNLESS OTHERWISE NOTED)</text>
<text x="238.8" y="52.3">-2PLC</text>
<text x="260.8" y="52.9">6ES7132-6BH01-0BA0</text>
<text x="125.3" y="55.3">DC INPUT MODULE</text>
<text x="134.6" y="57.7">RACK 1</text>
<text x="260.8" y="57.7">RACK 1</text>
<text x="260.8" y="55.3">OUTPUT DIGITAL 24V</text>
<text x="132.1" y="60.1">MODULE 4</text>
<text x="239.2" y="62">VAC-VDC 1</text>
<text x="260.8" y="60.1">SLOT 5</text>
<text x="157.7" y="68">%I2.0</text>
<text x="164.2" y="68">IN 0</text>
<text x="181.4" y="67.3">ENTRY CURTAIN RESTART</text>
<text x="236.1" y="68">%Q0.0</text>
<text x="335.6" y="67.3">DESTACKER UPPER GRIPPER ELECTROMAGNET FRONT</text>
<text x="157.9" y="77.7">%I2.1</text>
<text x="164.4" y="77.7">IN 1</text>
<text x="181.4" y="77">AUTO-MANUAL SWITCH</text>
<text x="236.2" y="77.7">%Q0.1</text>
<text x="335.6" y="77">DESTACKER UPPER GRIPPER ELECTROMAGNET BACK</text>
<text x="316" y="83.9">-AH1</text>
<text x="157.7" y="87.3">%I2.2</text>
<text x="164.2" y="87.3">IN 2</text>
<text x="181.4" y="86.6">STOP PUSH BUTTON</text>
<text x="236.1" y="87.3">%Q0.2</text>
<text x="335.6" y="86.6">WARNING HORN</text>
<text x="316.5" y="93.4">-LT2</text>
<text x="157.7" y="96.9">%I2.3</text>
<text x="164.2" y="96.9">IN 3</text>
<text x="181.4" y="96.2">SPARE</text>
<text x="236.1" y="96.9">%Q0.3</text>
<text x="335.6" y="96.2">RED</text>
<text x="341" y="96.2">INDICATOR</text>
<text x="157.7" y="106.6">%I2.4</text>
<text x="164.2" y="106.6">IN 4</text>
<text x="181.4" y="105.9">SPARE</text>
<text x="236.1" y="106.5">%Q0.4</text>
<text x="316.6" y="103">-LT1</text>
<text x="335.6" y="105.8">BLUE INDICATOR</text>
<text x="77.5" y="112.6">-PHSM1</text>
<text x="316.6" y="112.6">-LT3</text>
<text x="157.7" y="116.2">%I2.5</text>
<text x="164.2" y="116.2">IN 5</text>
<text x="181.4" y="115.5">POWER OK</text>
<text x="181.4" y="117.4">PHASE MONITOR 1</text>
<text x="236.1" y="116.2">%Q0.5</text>
<text x="335.6" y="115.5">YELLOW INDICATOR</text>
<text x="160.9" y="125.8">IN 6</text>
<text x="181.4" y="125.2">SPARE</text>
<text x="236.1" y="125.8">%Q0.6</text>
<text x="335.6" y="125.2">GREEN INDICATOR</text>
<text x="160.9" y="135.4">IN 7</text>
<text x="181.4" y="134.8">SPARE</text>
<text x="236.1" y="135.4">%Q0.7</text>
<text x="239.2" y="140.3">VAC-VDC 2</text>
<text x="160.9" y="145.1">IN 8</text>
<text x="181.4" y="144.4">SPARE</text>
<text x="236" y="145.1">OUT 8</text>
<text x="335.6" y="144.4">SPARE</text>
<text x="160.9" y="154.7">IN 9</text>
<text x="181.4" y="154">SPARE</text>
<text x="236" y="154.7">OUT 9</text>
<text x="335.6" y="154">GREEN LIGHT PUSHBUTTON</text>
<text x="160.4" y="164.4">IN 10</text>
<text x="181.4" y="163.7">SPARE</text>
<text x="235.4" y="164.4">OUT 10</text>
<text x="335.6" y="163.7">MAIN OCP ESTOP LIGHT</text>
<text x="181.4" y="173.3">SPARE</text>
<text x="235.6" y="174">OUT 11</text>
<text x="335.6" y="173.3">BUFFER OCP ESTOP LIGHT</text>
<text x="160.5" y="174">IN 11</text>
<text x="160.4" y="183.6">IN 12</text>
<text x="181.4" y="182.9">SPARE</text>
<text x="235.4" y="183.6">OUT 12</text>
<text x="335.6" y="182.9">SPARE</text>
<text x="160.4" y="193.3">IN 13</text>
<text x="181.4" y="192.6">SPARE</text>
<text x="235.4" y="193.2">OUT 13</text>
<text x="335.6" y="192.5">SPARE</text>
<text x="160.3" y="202.9">IN 14</text>
<text x="181.4" y="202.2">SPARE</text>
<text x="235.4" y="202.9">OUT 14</text>
<text x="335.6" y="202.2">SPARE</text>
<text x="160.4" y="212.5">IN 15</text>
<text x="181.4" y="211.9">SPARE</text>
<text x="235.4" y="212.5">OUT 15</text>
<text x="335.6" y="211.9">SPARE</text>
<text x="160.1" y="218.5">L+</text>
<text x="161.1" y="221">M</text>
</g>
<g font-size="1.7">
<text x="183.6" y="129">#18AWG</text>
<text x="192.1" y="129">BLUE/WHT</text>
<text x="337.6" y="130.2">#18AWG</text>
<text x="346.1" y="130.2">BLUE/WHT</text>
<text x="72.8" y="141">#18AWG</text>
<text x="81.3" y="141">BLUE</text>
<text x="202.5" y="157.5">#18AWG</text>
<text x="211" y="157.5">BLUE</text>
</g>
<g font-size="1.6">
<text x="66" y="55">24VDC</text>
<text x="69" y="58.5">PLC 24VDC</text>
<text x="69" y="56.9">from 0404</text>
<text x="177.2" y="55">0VDC</text>
<text x="179.7" y="58.5">PLC 0VDC</text>
<text x="179.7" y="56.9">from 0404</text>
<text x="214.4" y="56.6">0521</text>
<text x="218.6" y="55">24VDC</text>
<text x="221.6" y="58.5">PLC</text>
<text x="221.6" y="56.9">from 0517</text>
<text x="331.3" y="56.3">0VDC</text>
<text x="333.8" y="58.1">from 0517</text>
<text x="76" y="60.9">OCP</text>
<text x="79.7" y="63.1">RESET</text>
<text x="80.1" y="65.6">PB1</text>
<text x="81.1" y="60.9">BUFFER</text>
<text x="263.3" y="65">0522A</text>
<text x="61.6" y="68">0501</text>
<text x="134" y="66.4">0501</text>
<text x="142.7" y="66.7">0501</text>
<text x="214" y="66.2">0522</text>
<text x="255.2" y="66.7">0522</text>
<text x="289.7" y="66.7">0522</text>
<text x="316.4" y="66.1">SOL1</text>
<text x="326.1" y="66.4">0VDC</text>
<text x="61.4" y="77.6">0502</text>
<text x="77.2" y="72.3">AUTO-MANUAL</text>
<text x="80.2" y="74.3">SS1</text>
<text x="133.9" y="76.1">0502</text>
<text x="142.6" y="76.4">0502</text>
<text x="214" y="75.8">0523</text>
<text x="255.2" y="76.4">0523</text>
<text x="263.3" y="74.6">0523A</text>
<text x="289.7" y="76.3">0523</text>
<text x="316.1" y="75.7">SOL2</text>
<text x="326" y="76">0VDC</text>
<text x="76" y="80.2">OCP</text>
<text x="79.9" y="82.7">STOP</text>
<text x="81.1" y="80.2">BUFFER</text>
<text x="61.4" y="87.2">0503</text>
<text x="70.7" y="85.7">24VDC</text>
<text x="79.6" y="85.7">PB2</text>
<text x="133.9" y="85.7">0503</text>
<text x="142.6" y="86">0503</text>
<text x="213.9" y="85.4">0524</text>
<text x="255.2" y="86">0524</text>
<text x="263.9" y="85.7">0524</text>
<text x="133.9" y="95.3">0504</text>
<text x="142.6" y="95.6">0504</text>
<text x="214" y="95.1">0525</text>
<text x="255.2" y="95.6">0525</text>
<text x="263.9" y="95.3">0525</text>
<text x="61.4" y="96.8">0504</text>
<text x="317.9" y="96.8">R</text>
<text x="329" y="99.8">0VDC</text>
<text x="61.4" y="106.5">0505</text>
<text x="133.9" y="105">0505</text>
<text x="142.5" y="105">0505</text>
<text x="214" y="104.7">0526</text>
<text x="255.2" y="105.3">0526</text>
<text x="263.9" y="105">0526</text>
<text x="317.9" y="106.5">B</text>
<text x="61.4" y="116.1">0506</text>
<text x="77.5" y="118.4">01-0307</text>
<text x="133.9" y="114.6">0506</text>
<text x="142.6" y="114.9">0506</text>
<text x="214" y="114.4">0527</text>
<text x="255.2" y="114.9">0527</text>
<text x="263.9" y="114.6">0527</text>
<text x="318.2" y="116.1">Y</text>
<text x="61.4" y="125.7">0507</text>
<text x="133.9" y="124.2">0507</text>
<text x="142.6" y="124.6">0507</text>
<text x="214" y="124">0528</text>
<text x="255.2" y="124.5">0528</text>
<text x="263.9" y="124.2">0528</text>
<text x="316.4" y="123.2">-LT4</text>
<text x="318.2" y="125.8">G</text>
<text x="315.1" y="126.7">C1</text>
<text x="61.4" y="135.4">0508</text>
<text x="133.9" y="133.9">0508</text>
<text x="142.6" y="134.2">0508</text>
<text x="214.1" y="133.6">0529</text>
<text x="255.2" y="134.2">0529</text>
<text x="263.9" y="133.9">0529</text>
<text x="133.9" y="143.5">0509</text>
<text x="142.6" y="143.8">0509</text>
<text x="165" y="143.8">427</text>
<text x="175" y="140.8">0VDC</text>
<text x="214" y="143.3">0530</text>
<text x="255.2" y="143.8">0530</text>
<text x="263.9" y="143.5">0530</text>
<text x="61.4" y="145">0509</text>
<text x="61.4" y="154.7">0510</text>
<text x="133.9" y="153.1">0510</text>
<text x="142.6" y="153.4">0510</text>
<text x="214.4" y="152.9">0531</text>
<text x="255.2" y="153.4">0531</text>
<text x="264" y="153.1">0531</text>
<text x="317.8" y="152.5">-LT6</text>
<text x="319.4" y="155.1">G</text>
<text x="61.6" y="164.3">0511</text>
<text x="134" y="162.8">0511</text>
<text x="142.7" y="163.1">0511</text>
<text x="214" y="162.5">0532</text>
<text x="255.2" y="163.1">0532</text>
<text x="263.9" y="162.7">0532</text>
<text x="317.8" y="162.2">-LT7</text>
<text x="319.4" y="164.7">R</text>
<text x="61.4" y="173.9">0512</text>
<text x="133.9" y="172.4">0512</text>
<text x="142.6" y="172.7">0512</text>
<text x="214" y="172.1">0533</text>
<text x="255.2" y="172.7">0533</text>
<text x="263.9" y="172.4">0533</text>
<text x="317.8" y="171.8">-LT8</text>
<text x="319.4" y="174.3">R</text>
<text x="61.4" y="183.5">0513</text>
<text x="133.9" y="182">0513</text>
<text x="142.6" y="182.3">0513</text>
<text x="213.9" y="181.8">0534</text>
<text x="255.2" y="182.3">0534</text>
<text x="263.9" y="182">0534</text>
<text x="133.9" y="191.7">0514</text>
<text x="142.6" y="192">0514</text>
<text x="214" y="191.4">0535</text>
<text x="255.2" y="192">0535</text>
<text x="263.9" y="191.7">0535</text>
<text x="61.4" y="193.2">0514</text>
<text x="61.4" y="202.8">0515</text>
<text x="133.9" y="201.3">0515</text>
<text x="142.6" y="201.6">0515</text>
<text x="214" y="201.1">0536</text>
<text x="255.2" y="201.6">0536</text>
<text x="263.9" y="201.3">0536</text>
<text x="61.4" y="212.4">0516</text>
<text x="133.9" y="210.9">0516</text>
<text x="142.6" y="211.3">0516</text>
<text x="214" y="210.7">0537</text>
<text x="263.9" y="210.9">0537</text>
<text x="107.1" y="217.6">24VDC</text>
<text x="172.6" y="220">0VDC</text>
<text x="61.4" y="222.1">0517</text>
<text x="66" y="226.4">24VDC</text>
<text x="69.1" y="222.8">PLC 24 VDC</text>
<text x="69.1" y="224.5">to 0521</text>
<text x="177.2" y="226.4">0VDC</text>
<text x="179.9" y="224.5">to 0521</text>
<text x="218.6" y="226.4">24VDC</text>
<text x="221.7" y="224.5">to 0601</text>
<text x="331.3" y="226.4">0VDC</text>
<text x="333.9" y="224.5">to 0601</text>
</g>
<g font-size="1.5">
<text x="368.8" y="258.8">62.0091.800-00.STR___D.DWG</text>
<text x="401.6" y="258.7">3</text>
<text x="404.1" y="258.7">OF</text>
<text x="407.7" y="258.7">8</text>
<text x="224.6" y="264.6">SYM</text>
<text x="247.5" y="264.7">REVISION</text>
<text x="256.2" y="264.7">DESCRIPTION</text>
<text x="287.3" y="264.7">DATE</text>
<text x="294.2" y="264.7">BY</text>
<text x="298.2" y="264.7">LOCATION</text>
</g>
<g font-size="1.4">
<text x="225.3" y="261.5">--</text>
<text x="294.5" y="261.5">--</text>
</g>
<g font-size="1.3">
<text x="314.8" y="87.8">C5</text>
<text x="314.7" y="97.8">C3</text>
<text x="314.7" y="107.4">C4</text>
<text x="77.2" y="117.1">11</text>
<text x="83.2" y="117.1">14</text>
<text x="314.9" y="117.1">C2</text>
<text x="343.8" y="247">H.</text>
<text x="343.8" y="250.1">C.</text>
<text x="346.4" y="247">QUINTERO</text>
<text x="346.5" y="250.1">VAN</text>
<text x="350.2" y="250.1">HORN</text>
<text x="356.6" y="247">19/06/19</text>
<text x="356.6" y="250.1">19/06/19</text>
<text x="343.8" y="253.1">E.</text>
<text x="346.2" y="253.1">WILSON</text>
<text x="356.6" y="253.1">20/03/26</text>
<text x="229.1" y="261.5">SEE</text>
<text x="232.8" y="261.5">SHEET</text>
<text x="238.3" y="261.5">1</text>
<text x="240.2" y="261.5">FOR</text>
<text x="244" y="261.5">REVISION</text>
<text x="349.6" y="261.5">NONE</text>
</g>
<g font-size="1.2">
<text x="342.8" y="245.6">DRAWN BY:</text>
<text x="356.3" y="245.6">DATE</text>
<text x="364" y="245.6">TITLE</text>
<text x="342.8" y="251.7">APPROVED BY:</text>
<text x="342.8" y="248.6">CHECKED BY:</text>
<text x="342.8" y="254.7">JOB NO.</text>
<text x="342.8" y="257.7">RELEASE NO.</text>
<text x="363.8" y="257.7">Filename:</text>
<text x="398.6" y="257.7">SHT</text>
<text x="288.8" y="261.5">--</text>
<text x="342.8" y="263.8">MA</text>
<text x="342.8" y="260.7">SCALE</text>
<text x="363.9" y="260.7">SIZE</text>
<text x="370" y="260.7">DRAWING NO.</text>
<text x="406.3" y="260.7">REV</text>
</g>
<g font-size="1.1">
<text x="311" y="254.7">CONTAINED</text>
<text x="312.4" y="253.3">THIS</text>
<text x="315.9" y="256">SIEMENS</text>
<text x="315.9" y="257.4">&amp;</text>
<text x="316.1" y="253.3">DRAWING</text>
<text x="317.8" y="257.4">AIRPORT</text>
<text x="318.9" y="254.7">HEREIN</text>
<text x="322.2" y="256">POSTAL,</text>
<text x="322.4" y="253.3">AND</text>
<text x="323.9" y="257.4">LOGISTICS</text>
<text x="324.3" y="254.7">IS</text>
<text x="325.8" y="253.3">ALL</text>
<text x="326.3" y="254.7">THE</text>
<text x="328.1" y="256">PARCEL,</text>
<text x="328.7" y="253.3">INFORMATION</text>
<text x="329.6" y="254.7">PROPERTY</text>
<text x="331.1" y="257.4">LLC</text>
<text x="336.9" y="254.7">OF</text>
<text x="309.6" y="262.7">DO</text>
<text x="312.2" y="262.7">NOT</text>
<text x="315.5" y="262.7">USE</text>
<text x="316.4" y="258.8">2700 ESTERS BLVD. SUITE 200B</text>
<text x="318.5" y="260.2">DFW AIRPORT, TX 75261</text>
<text x="318.8" y="262.7">OR</text>
<text x="321.4" y="262.7">COPY</text>
<text x="325.8" y="262.7">WITHOUT</text>
<text x="332" y="262.7">PERMISSION.</text>
<text x="309.1" y="264.1">DRAWING</text>
<text x="315.5" y="264.1">IS</text>
<text x="317.5" y="264.1">SUBJECT</text>
<text x="324.2" y="264.1">TO</text>
<text x="326.6" y="264.1">RETURN</text>
<text x="332.4" y="264.1">ON</text>
<text x="335" y="264.1">DEMAND.</text>
</g>
</svg>
